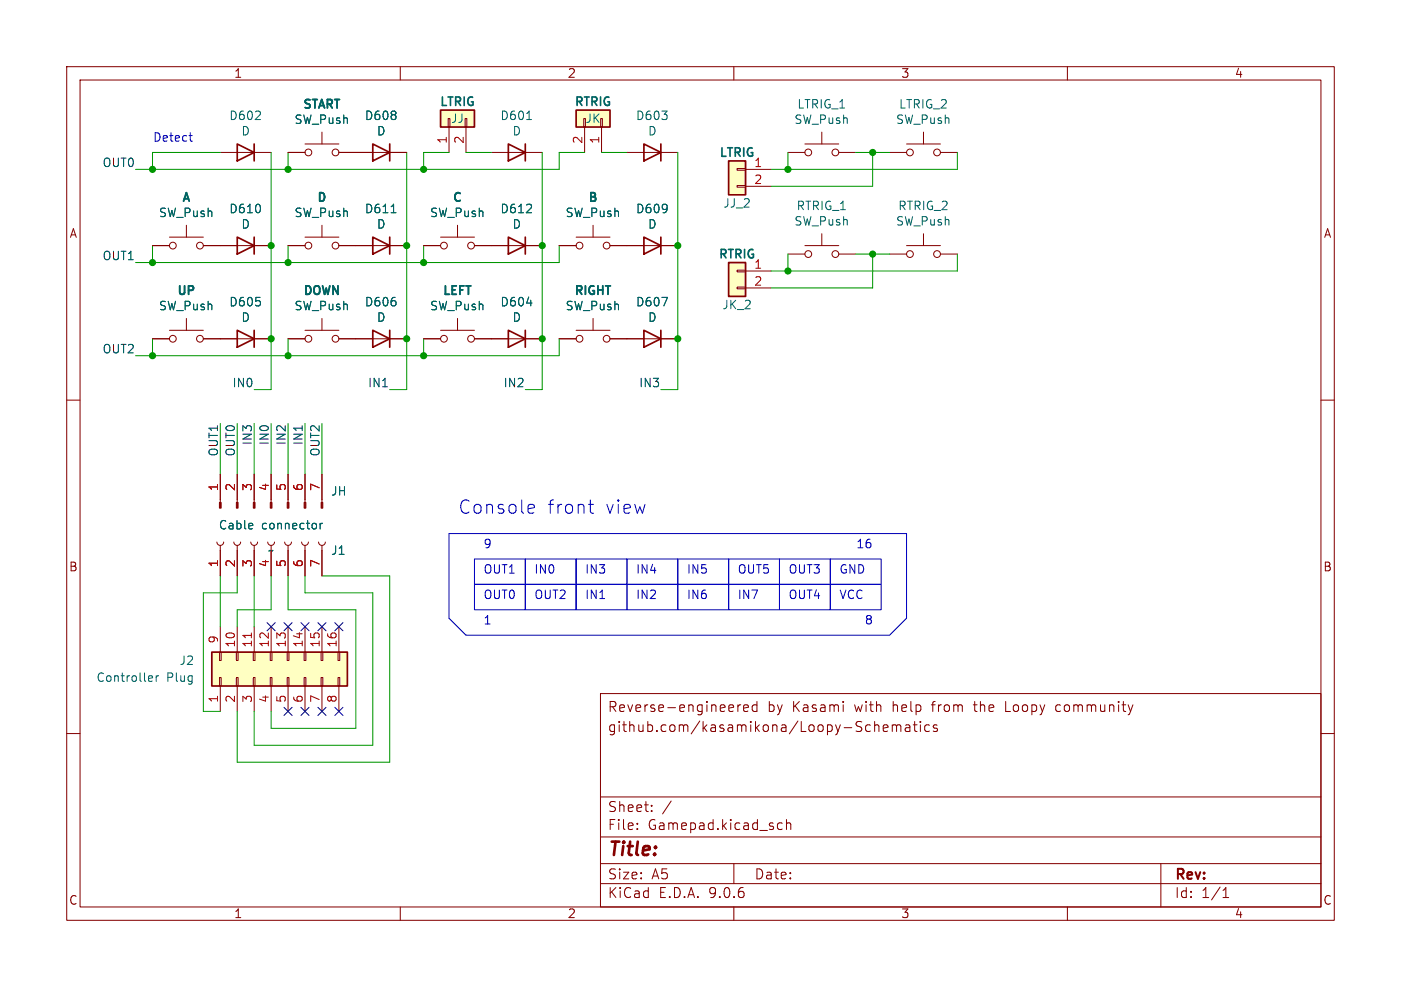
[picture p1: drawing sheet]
<svg xmlns="http://www.w3.org/2000/svg" width="210mm" height="148mm" viewBox="0 0 210 148" stroke-linecap="round" stroke-linejoin="round" font-family="sans-serif">
<g fill="none" stroke="#840000" stroke-width=".15">
<path d="M10 10h190v128h-190zM12 12h186v124h-186zM60 10v2M110 10v2M160 10v2M10 60h2M198 60h2M10 110h2M90 104h108v32h-108zM90 119.5h108M110.6 105.7v1M111 105.7l-.2 .1-.2 .2"/>
<path d="M111.5 106.2l.7-.2-.1-.2-.4-.1-.2 .2v.7h.6M113.5 105.8l-.5-.1-.2 .3v.4l.1 .2h.6M113.5 105.2v1.5M126.4 105.2v.1M126.4 105.7v1M131.3 108.7l.4 .1v.1v.8M132.4 109.2l.7-.2-.1-.2-.4-.1-.2 .2 .1 .7h.5M133.7 108.8a.37 .37 0 0 1 .7 .1M133.7 108.7v1M134.4 108.9l.2-.2 .4 .1v.9M134.4 108.9v.8M135.7 108.8h.6l.1 .9"/>
<path d="M136.4 109l-.5 .1a.29 .29 0 0 0-.2 .3 .29 .29 0 0 0 .2 .3l.5-.1M136.9 108.7h.6M137.1 108.2v1.3l.1 .1 .3 .1M138 108.2v.1M138 108.7v1M139.3 108.8l-.4-.1-.3 .3v.4l.1 .2h.6M140.5 108.8l-.4-.1-.2 .2 .1 .2 .5 .2v.3h-.6M150.7 105.2v1.5h.8M158.5 105.7l-.3 .3v.4l.3 .3M198 110h2M60 136v2M90 132.5h108"/>
<path d="M90 129.5h108M90 125.5h108M95.5 124.2v.2M95.5 123.5v.1M97.7 121.5v.2M97.7 120.8v.1M100.6 120.1l-1.3 1.9M110 136v2M110 129.5v3M116.7 124.3h.6M116.7 123.5h.6M117.9 123.5a.37 .37 0 0 1 .6 .1v.8"/>
<path d="M117.9 122.9v1.5M160 136v2M174 129.5v6.5M183.3 134.6h.9M183.3 133.5l.5-.4v1.5"/>
</g>
<path d="M109.2 39.4h2.6v5.1h-2.6z" fill="#ffffc2"/>
<path d="M109.2 39.4h2.6v5.1h-2.6zM35.6 49.5l2.5 1.3-2.5 1.3zM38.1 49.5v2.6" fill="none" stroke="#840000" stroke-width=".25"/>
<g fill="none" stroke="#840000" stroke-width=".15">
<path d="M22.9 50.8h2.5M25.4 49.5h5.1M27.9 47.8v1.7M30.5 50.8h10.1M43.2 50.8h2.5M45.7 49.5h5.1M48.3 47.8v1.7M50.8 50.8h2.5M110.5 40.5h1.3v.3h-1.3zM110.5 43.1h1.3v.2h-1.3zM111.8 40.6h3.8M111.8 43.2h3.8"/>
<circle cx="25.9" cy="50.8" r=".51"/>
<circle cx="30" cy="50.8" r=".51"/>
<circle cx="46.2" cy="50.8" r=".51"/>
<circle cx="50.3" cy="50.8" r=".51"/>
</g>
<path d="M66 16.5h5.1v2.6h-5.1z" fill="#ffffc2"/>
<path d="M66 16.5h5.1v2.6h-5.1zM55.9 21.6l2.5 1.3-2.5 1.2zM55.9 35.6l2.5 1.2-2.5 1.3zM58.4 21.6v2.5M58.4 35.6v2.5M76.2 35.6l2.5 1.2-2.5 1.3zM76.2 21.6l2.5 1.3-2.5 1.2zM78.7 21.6v2.5M78.7 35.6v2.5M96.5 35.6l2.6 1.2-2.6 1.3zM99.1 35.6v2.5" fill="none" stroke="#840000" stroke-width=".25"/>
<g fill="none" stroke="#840000" stroke-width=".15">
<path d="M67.3 19.1v3.8M69.7 17.8h.3v1.3h-.3zM69.8 19.1v3.8M53.3 22.9h7.7M53.3 36.8h7.7M63.5 36.8h2.5M66 35.6h5.1M68.6 33.8v1.8M71.1 36.8h10.2M73.7 22.9h7.6M94 36.8h7.6M33 71.1v4.2"/>
<path d="M35.6 71.1v4.2M38.1 71.1v4.2M40.6 71.1v4.2M43.2 71.1v4.2M45.7 71.1v4.2M48.3 71.1v4.2M32.5 81.3a.51 .51 0 0 0 .5 .5 .51 .51 0 0 0 .5-.5M33 81.8v4.6M35.1 81.3a.51 .51 0 0 0 .5 .5 .51 .51 0 0 0 .5-.5M35.6 81.8v4.6M37.6 81.3a.51 .51 0 0 0 .5 .5 .51 .51 0 0 0 .5-.5M38.1 81.8v4.6"/>
<path d="M40.1 81.3a.51 .51 0 0 0 .5 .5 .51 .51 0 0 0 .5-.5M40.6 81.8v4.6M42.7 81.3a.51 .51 0 0 0 .5 .5 .51 .51 0 0 0 .5-.5M43.2 81.8v4.6M45.2 81.3a.51 .51 0 0 0 .5 .5 .51 .51 0 0 0 .5-.5M45.7 81.8v4.6M47.8 81.3a.51 .51 0 0 0 .5 .5 .51 .51 0 0 0 .5-.5M48.3 81.8v4.6"/>
<circle cx="66.5" cy="36.8" r=".51"/>
<circle cx="70.6" cy="36.8" r=".51"/>
</g>
<path d="M79 17.9h.7M58.6 31.9h.8M37.8 78.5l.1 .3-.6 .1M48 78.5v.8M48.4 78.5h-.3l-.1 .2" fill="none" stroke="#006464" stroke-width=".15"/>
<g fill="#840000" stroke="#840000" stroke-width=".15">
<path d="M32.9 75.3h.2v.9h-.2z"/>
<path d="M35.4 75.3h.3v.9h-.3z"/>
<path d="M38 75.3h.2v.9h-.2z"/>
<path d="M40.5 75.3h.3v.9h-.3z"/>
<path d="M43.1 75.3h.2v.9h-.2z"/>
<path d="M45.6 75.3h.2v.9h-.2z"/>
<path d="M48.1 75.3h.3v.9h-.3z"/>
</g>
<path d="M31.7 97.8h20.4v5.1h-20.4z" fill="#ffffc2"/>
<path d="M35.6 35.6l2.5 1.2-2.5 1.3zM35.6 21.6l2.5 1.3-2.5 1.2zM38.1 21.6v2.5M38.1 35.6v2.5M55.9 49.5l2.5 1.3-2.5 1.3zM58.4 49.5v2.6M31.7 97.8h20.4v5.1h-20.4z" fill="none" stroke="#840000" stroke-width=".25"/>
<g fill="none" stroke="#840000" stroke-width=".15">
<path d="M123.2 19.8v1.8M138.4 19.8v1.8M33 36.8h7.6M33 22.9h7.6M43.2 36.8h2.5M45.7 35.6h5.1M48.3 33.8v1.8M50.8 36.8h2.5M118.1 22.9h2.5M120.6 21.6h5.1M125.7 22.9h2.6M133.3 22.9h2.6"/>
<path d="M135.9 21.6h5.1M141 22.9h2.5M53.3 50.8h7.7M32.9 97.8h.2v1.3h-.2zM33 94v3.8M35.4 97.8h.3v1.3h-.3zM35.6 94v3.8M38 97.8h.2v1.3h-.2zM38.1 94v3.8M40.5 97.8h.3v1.3h-.3zM40.6 94v3.8M43.1 97.8h.2v1.3h-.2z"/>
<path d="M43.2 94v3.8M45.6 97.8h.2v1.3h-.2zM45.7 94v3.8M48.1 97.8h.3v1.3h-.3zM48.3 94v3.8M50.7 97.8h.2v1.3h-.2zM50.8 94v3.8M32.9 101.6h.2v1.3h-.2zM33 102.9v3.8M35.4 101.6h.3v1.3h-.3zM35.6 102.9v3.8M38 101.6h.2v1.3h-.2z"/>
<path d="M38.1 102.9v3.8M40.5 101.6h.3v1.3h-.3zM40.6 102.9v3.8M43.1 101.6h.2v1.3h-.2zM43.2 102.9v3.8M45.6 101.6h.2v1.3h-.2zM45.7 102.9v3.8M48.1 101.6h.3v1.3h-.3zM48.3 102.9v3.8M50.7 101.6h.2v1.3h-.2zM50.8 102.9v3.8"/>
<circle cx="46.2" cy="36.8" r=".51"/>
<circle cx="50.3" cy="36.8" r=".51"/>
<circle cx="121.2" cy="22.9" r=".51"/>
<circle cx="125.2" cy="22.9" r=".51"/>
<circle cx="136.4" cy="22.9" r=".51"/>
<circle cx="140.5" cy="22.9" r=".51"/>
</g>
<path d="M37.7 94.9v.7" fill="none" stroke="#a90000" stroke-width=".15"/>
<path d="M22.4 101.3l.4 .1 .1 .2-.6 .2M22.8 102.1l-.4 .1M23.4 101.3v.9M23.8 101.3l-.3 .1-.1 .2" fill="none" stroke="#006464" stroke-width=".15"/>
<path d="M109.2 24.1h2.6v5.1h-2.6z" fill="#ffffc2"/>
<path d="M109.2 24.1h2.6v5.1h-2.6z" fill="none" stroke="#840000" stroke-width=".25"/>
<g fill="none" stroke="#840000" stroke-width=".15">
<path d="M22.9 36.8h2.5M25.4 35.6h5.1M27.9 33.8v1.8M30.5 36.8h2.5M110.5 25.3h1.3v.2h-1.3zM110.5 27.8h1.3v.3h-1.3zM111.8 25.4h3.8M111.8 27.9h3.8M118.1 38.1h2.5M120.6 36.8h5.1M123.2 35.1v1.7M125.7 38.1h2.6"/>
<path d="M133.3 38.1h2.6M135.9 36.8h5.1M138.4 35.1v1.7M141 38.1h2.5"/>
<circle cx="25.9" cy="36.8" r=".51"/>
<circle cx="30" cy="36.8" r=".51"/>
<circle cx="121.2" cy="38.1" r=".51"/>
<circle cx="125.2" cy="38.1" r=".51"/>
<circle cx="136.4" cy="38.1" r=".51"/>
<circle cx="140.5" cy="38.1" r=".51"/>
</g>
<path d="M86.4 16.5h5v2.6h-5z" fill="#ffffc2"/>
<path d="M86.4 16.5h5v2.6h-5zM96.5 21.6l2.6 1.3-2.6 1.2zM99.1 21.6v2.5M76.2 49.5l2.5 1.3-2.5 1.3zM78.7 49.5v2.6M96.5 49.5l2.6 1.3-2.6 1.3zM99.1 49.5v2.6" fill="none" stroke="#840000" stroke-width=".25"/>
<g fill="none" stroke="#840000" stroke-width=".15">
<path d="M48.3 19.8v1.8M87.6 19.1v3.8M90.2 19.1v3.8M22.9 36.8h2.5M30.5 36.8h5.1M38.1 36.8h2.5M43.2 22.9h2.5M43.2 36.8h2.5M45.7 21.6h5.1M50.8 22.9h5.1M50.8 36.8h5.1M58.4 22.9h2.6"/>
<path d="M58.4 36.8h2.6M63.5 36.8h2.5M71.1 36.8h5.1M78.7 36.8h2.6M83.8 36.8h2.6M86.4 35.6h5M88.9 33.8v1.8M91.4 36.8h5.1M94 22.9h7.6M99.1 36.8h2.5M22.9 50.8h2.5M30.5 50.8h5.1"/>
<path d="M38.1 50.8h2.5M43.2 50.8h2.5M50.8 50.8h5.1M58.4 50.8h2.6M63.5 50.8h2.5M66 49.5h5.1M68.6 47.8v1.7M71.1 50.8h10.2M83.8 50.8h2.6M86.4 49.5h5M88.9 47.8v1.7M91.4 50.8h10.2"/>
<path d="M33 71.1v3.8M35.6 71.1v3.8M38.1 71.1v3.8M40.6 71.1v3.8M43.2 71.1v3.8M45.7 71.1v3.8M48.3 71.1v3.8M33 82.6v3.8M35.6 82.6v3.8M38.1 82.6v3.8M40.6 82.6v3.8M43.2 82.6v3.8"/>
<path d="M45.7 82.6v3.8M48.3 82.6v3.8"/>
<circle cx="46.2" cy="22.9" r=".51"/>
<circle cx="50.3" cy="22.9" r=".51"/>
<circle cx="86.9" cy="36.8" r=".51"/>
<circle cx="90.9" cy="36.8" r=".51"/>
<circle cx="66.5" cy="50.8" r=".51"/>
<circle cx="70.6" cy="50.8" r=".51"/>
<circle cx="86.9" cy="50.8" r=".51"/>
<circle cx="90.9" cy="50.8" r=".51"/>
</g>
<path d="M58.6 31.9h.8M79 45.4h.7M99.2 44.6h.9l-.6 1.3M37.8 78.5l.1 .3-.6 .1M48 78.5v.8M48.4 78.5h-.3l-.1 .2" fill="none" stroke="#006464" stroke-width=".15"/>
<g fill="none" stroke="#0000c2" stroke-width=".15">
<path d="M28.3 20.3h.5M28.5 21l.3 .2M79.4 75.6l.6 .1 .1 .4-.9 .2M80 76.9l-.6 .1M88.2 75.6h.8M88.5 75v1.7l.1 .2 .4 .1M67.3 80h68.6v12.7l-2.6 2.6h-63.5l-2.5-2.6zM71.1 87.6h7.6v3.8h-7.6zM71.1 83.8h7.6v3.8h-7.6zM78.7 87.6h7.7v3.8h-7.7zM78.7 83.8h7.7v3.8h-7.7zM86.4 87.6h7.6v3.8h-7.6z"/>
<path d="M86.4 83.8h7.6v3.8h-7.6zM94 87.6h7.6v3.8h-7.6zM94 83.8h7.6v3.8h-7.6zM101.6 83.8h7.6v3.8h-7.6zM101.6 87.6h7.6v3.8h-7.6zM109.2 83.8h7.6v3.8h-7.6zM109.2 87.6h7.6v3.8h-7.6zM116.8 83.8h7.7v3.8h-7.7zM116.8 87.6h7.7v3.8h-7.7zM124.5 87.6h7.6v3.8h-7.6zM124.5 83.8h7.6v3.8h-7.6z"/>
</g>
<g fill="none" stroke="#009600" stroke-width=".15">
<path d="M22.9 36.8v2.6M33 22.9h-10.1v2.5M40.6 22.9v35.5h-2.5M43.2 22.9v2.5M43.2 36.8v2.6M61 22.9v35.5h-2.6M63.5 36.8v2.6M67.3 22.9h-3.8v2.5M69.8 22.9h3.9M81.3 22.9v35.5h-2.6M83.8 36.8v2.6h-63.5M87.6 22.9h-3.8v2.5h-63.5"/>
<path d="M90.2 22.9h3.8M101.6 22.9v35.5h-2.5M118.1 22.9v2.5M118.1 38.1v2.5M128.3 22.9h5M128.3 38.1h5M130.8 22.9v5h-15.2M130.8 38.1v5.1h-15.2M143.5 38.1v2.5h-27.9M143.5 22.9v2.5h-27.9M22.9 50.8v2.5M43.2 50.8v2.5"/>
<path d="M63.5 50.8v2.5M83.8 50.8v2.5h-63.5M33 63.5v7.6M35.6 63.5v7.6M38.1 63.5v7.6M40.6 63.5v7.6M43.2 63.5v7.6M45.7 63.5v7.6M48.3 63.5v7.6M33 86.4v7.6M35.6 86.4v2.5h-5.1v17.8h2.5M38.1 86.4v7.6"/>
<path d="M40.6 86.4v5h-5v2.6M43.2 86.4v5h10.1v17.8h-12.7v-2.5M45.7 86.4v2.5h10.2v22.9h-17.8v-5.1M48.3 86.4h10.1v27.9h-22.8v-7.6"/>
</g>
<g fill="none" stroke="#000084" stroke-width=".15">
<path d="M40 93.4l1.2 1.2M41.2 93.4l-1.2 1.2M42.6 93.4l1.2 1.2M43.8 93.4l-1.2 1.2M45.1 93.4l1.2 1.2M46.3 93.4l-1.2 1.2M47.7 93.4l1.2 1.2M48.9 93.4l-1.2 1.2M50.2 93.4l1.2 1.2M51.4 93.4l-1.2 1.2M42.6 106.1l1.2 1.2M43.8 106.1l-1.2 1.2"/>
<path d="M45.1 106.1l1.2 1.2M46.3 106.1l-1.2 1.2M47.7 106.1l1.2 1.2M48.9 106.1l-1.2 1.2M50.2 106.1l1.2 1.2M51.4 106.1l-1.2 1.2"/>
</g>
<g fill="#009600" stroke="#009600" stroke-width=".15">
<circle cx="81.3" cy="50.8" r=".46"/>
<circle cx="22.9" cy="25.4" r=".46"/>
<circle cx="43.2" cy="53.3" r=".46"/>
<circle cx="40.6" cy="50.8" r=".46"/>
<circle cx="43.2" cy="39.4" r=".46"/>
<circle cx="43.2" cy="25.4" r=".46"/>
<circle cx="22.9" cy="53.3" r=".46"/>
<circle cx="22.9" cy="39.4" r=".46"/>
<circle cx="61" cy="50.8" r=".46"/>
<circle cx="40.6" cy="36.8" r=".46"/>
<circle cx="81.3" cy="36.8" r=".46"/>
<circle cx="63.5" cy="53.3" r=".46"/>
<circle cx="61" cy="36.8" r=".46"/>
<circle cx="101.6" cy="36.8" r=".46"/>
<circle cx="63.5" cy="25.4" r=".46"/>
<circle cx="63.5" cy="39.4" r=".46"/>
<circle cx="101.6" cy="50.8" r=".46"/>
<circle cx="130.8" cy="38.1" r=".46"/>
<circle cx="118.1" cy="25.4" r=".46"/>
<circle cx="130.8" cy="22.9" r=".46"/>
<circle cx="118.1" cy="40.6" r=".46"/>
</g>
<g font-size="2.8" fill="#0000c2">
<text x="68.6" y="77.2">Console</text>
<text x="82" y="77.2">front</text>
<text x="90.7" y="77.2">view</text>
</g>
<text font-size="2.8" fill="#840000" x="91" y="128.9">Title:</text>
<g font-size="2.1" fill="#840000">
<text x="91" y="107">Reverse-engineered</text>
<text x="115" y="107">by</text>
<text x="118.8" y="107">Kasami</text>
<text x="128.3" y="107">with</text>
<text x="134.1" y="107">help</text>
<text x="140.2" y="107">from</text>
<text x="146.6" y="107">the</text>
<text x="151.4" y="107">Loopy</text>
<text x="159.1" y="107">community</text>
<text x="91" y="110">github.com/kasamikona/Loopy-Schematics</text>
<text x="91" y="124.7">File:</text>
<text x="91" y="122">Sheet:</text>
<text x="97.1" y="124.7">Gamepad.kicad_sch</text>
<text x="91" y="134.9">KiCad</text>
<text x="91" y="132.1">Size:</text>
<text x="97.7" y="132.1">A5</text>
<text x="98.7" y="134.9">E.D.A.</text>
<text x="106.3" y="134.9">9.0.6</text>
<text x="113" y="132.1">Date:</text>
<text x="176" y="132.3">Rev:</text>
<text x="176" y="134.9">Id:</text>
<text x="180.1" y="134.9">1/1</text>
</g>
<g font-size="1.8" fill="#840000">
<text x="35" y="11.9">1</text>
<text x="85" y="11.9">2</text>
<text x="135" y="11.9">3</text>
<text x="185" y="11.9">4</text>
<text x="10.3" y="35.9">A</text>
<text x="198.4" y="35.9">A</text>
<text x="10.3" y="85.9">B</text>
<text x="198.3" y="85.9">B</text>
<text x="10.3" y="135.9">C</text>
<text x="35" y="137.9">1</text>
<text x="85" y="137.9">2</text>
<text x="135" y="137.9">3</text>
<text x="185" y="137.9">4</text>
<text x="198.3" y="135.9">C</text>
</g>
<g font-size="1.8" fill="#006464">
<text x="45.3" y="16.6">START</text>
<text x="65.8" y="16.3">LTRIG</text>
<text x="86" y="16.3">RTRIG</text>
<text x="119.4" y="16.5">LTRIG_1</text>
<text x="134.7" y="16.5">LTRIG_2</text>
<text x="34.3" y="18.2">D602</text>
<text x="36.1" y="20.5">D</text>
<text x="44" y="18.8">SW_Push</text>
<text x="54.6" y="18.2">D608</text>
<text x="56.4" y="20.5">D</text>
<text x="67.5" y="18.6">JJ</text>
<text x="74.9" y="18.2">D601</text>
<text x="76.7" y="20.5">D</text>
<text x="87.7" y="18.6">JK</text>
<text x="95.2" y="18.2">D603</text>
<text x="97.1" y="20.5">D</text>
<text x="107.7" y="23.9">LTRIG</text>
<text x="119" y="18.8">SW_Push</text>
<text x="134.2" y="18.8">SW_Push</text>
<text x="113" y="25.1">1</text>
<text x="23.7" y="32.8">SW_Push</text>
<text x="27.1" y="30.6">A</text>
<text x="34.3" y="32.2">D610</text>
<text x="36.1" y="34.5">D</text>
<text x="44" y="32.8">SW_Push</text>
<text x="47.4" y="30.6">D</text>
<text x="54.6" y="32.2">D611</text>
<text x="56.4" y="34.5">D</text>
<text x="64.4" y="32.8">SW_Push</text>
<text x="67.7" y="30.6">C</text>
<text x="74.9" y="32.2">D612</text>
<text x="76.7" y="34.5">D</text>
<text x="84.7" y="32.8">SW_Push</text>
<text x="88" y="30.6">B</text>
<text x="95.2" y="32.2">D609</text>
<text x="97.1" y="34.5">D</text>
<text x="108.3" y="31.3">JJ_2</text>
<text x="119" y="34">SW_Push</text>
<text x="119.3" y="31.7">RTRIG_1</text>
<text x="134.2" y="34">SW_Push</text>
<text x="134.5" y="31.7">RTRIG_2</text>
<text x="107.5" y="39.1">RTRIG</text>
<text x="113" y="40.4">1</text>
<text x="23.7" y="46.7">SW_Push</text>
<text x="26.4" y="44.6">UP</text>
<text x="34.3" y="46.2">D605</text>
<text x="44" y="46.7">SW_Push</text>
<text x="45.3" y="44.6">DOWN</text>
<text x="54.6" y="46.2">D606</text>
<text x="64.4" y="46.7">SW_Push</text>
<text x="66.2" y="44.6">LEFT</text>
<text x="74.9" y="46.2">D604</text>
<text x="84.7" y="46.7">SW_Push</text>
<text x="85.9" y="44.6">RIGHT</text>
<text x="95.2" y="46.2">D607</text>
<text x="108.2" y="46.6">JK_2</text>
<text x="36.1" y="48.5">D</text>
<text x="56.4" y="48.5">D</text>
<text x="76.7" y="48.5">D</text>
<text x="97.1" y="48.5">D</text>
<text x="49.5" y="74.5">JH</text>
<text x="32.7" y="79.6">Cable</text>
<text x="39.2" y="79.6">connector</text>
<text x="40.1" y="83.4">~</text>
<text x="49.5" y="83.4">J1</text>
<text x="26.8" y="99.9">J2</text>
<text x="14.4" y="102.5">Controller</text>
<text x="25" y="102.5">Plug</text>
</g>
<g font-size="1.8" fill="#0000c2">
<text x="22.9" y="21.3">Detect</text>
<text x="72.4" y="82.3">9</text>
<text x="128.3" y="82.3">16</text>
<text x="72.4" y="89.9">OUT0</text>
<text x="72.4" y="86.1">OUT1</text>
<text x="80" y="86.1">IN0</text>
<text x="80" y="89.9">OUT2</text>
<text x="87.6" y="86.1">IN3</text>
<text x="87.6" y="89.9">IN1</text>
<text x="95.2" y="86.1">IN4</text>
<text x="95.2" y="89.9">IN2</text>
<text x="102.9" y="86.1">IN5</text>
<text x="102.9" y="89.9">IN6</text>
<text x="110.5" y="89.9">IN7</text>
<text x="110.5" y="86.1">OUT5</text>
<text x="118.1" y="89.9">OUT4</text>
<text x="118.1" y="86.1">OUT3</text>
<text x="125.7" y="86.1">GND</text>
<text x="125.7" y="89.9">VCC</text>
<text x="72.4" y="93.7">1</text>
<text x="129.5" y="93.7">8</text>
</g>
<g font-size="1.8" fill="#a90000">
<text x="67.1" y="21.7" transform="rotate(-90 67.1 21.7)">1</text>
<text x="69.6" y="21.7" transform="rotate(-90 69.6 21.7)">2</text>
<text x="87.4" y="21.7" transform="rotate(-90 87.4 21.7)">2</text>
<text x="89.9" y="21.7" transform="rotate(-90 89.9 21.7)">1</text>
<text x="113" y="27.7">2</text>
<text x="113" y="42.9">2</text>
<text x="32.8" y="73.7" transform="rotate(-90 32.8 73.7)">1</text>
<text x="35.3" y="73.7" transform="rotate(-90 35.3 73.7)">2</text>
<text x="37.8" y="73.7" transform="rotate(-90 37.8 73.7)">3</text>
<text x="40.4" y="73.7" transform="rotate(-90 40.4 73.7)">4</text>
<text x="42.9" y="73.7" transform="rotate(-90 42.9 73.7)">5</text>
<text x="45.5" y="73.7" transform="rotate(-90 45.5 73.7)">6</text>
<text x="48" y="73.7" transform="rotate(-90 48 73.7)">7</text>
<text x="32.8" y="85.2" transform="rotate(-90 32.8 85.2)">1</text>
<text x="35.3" y="85.2" transform="rotate(-90 35.3 85.2)">2</text>
<text x="37.8" y="85.2" transform="rotate(-90 37.8 85.2)">3</text>
<text x="40.4" y="85.2" transform="rotate(-90 40.4 85.2)">4</text>
<text x="42.9" y="85.2" transform="rotate(-90 42.9 85.2)">5</text>
<text x="45.5" y="85.2" transform="rotate(-90 45.5 85.2)">6</text>
<text x="48" y="85.2" transform="rotate(-90 48 85.2)">7</text>
<text x="32.8" y="96.6" transform="rotate(-90 32.8 96.6)">9</text>
<text x="35.3" y="97.2" transform="rotate(-90 35.3 97.2)">10</text>
<text x="37.8" y="97.2" transform="rotate(-90 37.8 97.2)">11</text>
<text x="40.4" y="97.2" transform="rotate(-90 40.4 97.2)">12</text>
<text x="42.9" y="97.2" transform="rotate(-90 42.9 97.2)">13</text>
<text x="45.5" y="97.2" transform="rotate(-90 45.5 97.2)">14</text>
<text x="48" y="97.2" transform="rotate(-90 48 97.2)">15</text>
<text x="50.5" y="97.2" transform="rotate(-90 50.5 97.2)">16</text>
<text x="32.8" y="105.5" transform="rotate(-90 32.8 105.5)">1</text>
<text x="35.3" y="105.5" transform="rotate(-90 35.3 105.5)">2</text>
<text x="37.8" y="105.5" transform="rotate(-90 37.8 105.5)">3</text>
<text x="40.4" y="105.5" transform="rotate(-90 40.4 105.5)">4</text>
<text x="42.9" y="105.5" transform="rotate(-90 42.9 105.5)">5</text>
<text x="45.5" y="105.5" transform="rotate(-90 45.5 105.5)">6</text>
<text x="48" y="105.5" transform="rotate(-90 48 105.5)">7</text>
<text x="50.5" y="105.5" transform="rotate(-90 50.5 105.5)">8</text>
</g>
<g font-size="1.8" fill="#0f0f0f">
<text x="15.3" y="25.1">OUT0</text>
<text x="15.3" y="39.1">OUT1</text>
<text x="15.3" y="53.1">OUT2</text>
<text x="34.8" y="58.2">IN0</text>
<text x="55.1" y="58.2">IN1</text>
<text x="75.4" y="58.2">IN2</text>
<text x="95.7" y="58.2">IN3</text>
<text x="32.8" y="68.5" transform="rotate(-90 32.8 68.5)">OUT1</text>
<text x="35.3" y="68.5" transform="rotate(-90 35.3 68.5)">OUT0</text>
<text x="37.8" y="66.8" transform="rotate(-90 37.8 66.8)">IN3</text>
<text x="40.4" y="66.8" transform="rotate(-90 40.4 66.8)">IN0</text>
<text x="42.9" y="66.8" transform="rotate(-90 42.9 66.8)">IN2</text>
<text x="45.5" y="66.8" transform="rotate(-90 45.5 66.8)">IN1</text>
<text x="48" y="68.5" transform="rotate(-90 48 68.5)">OUT2</text>
</g>
</svg>
